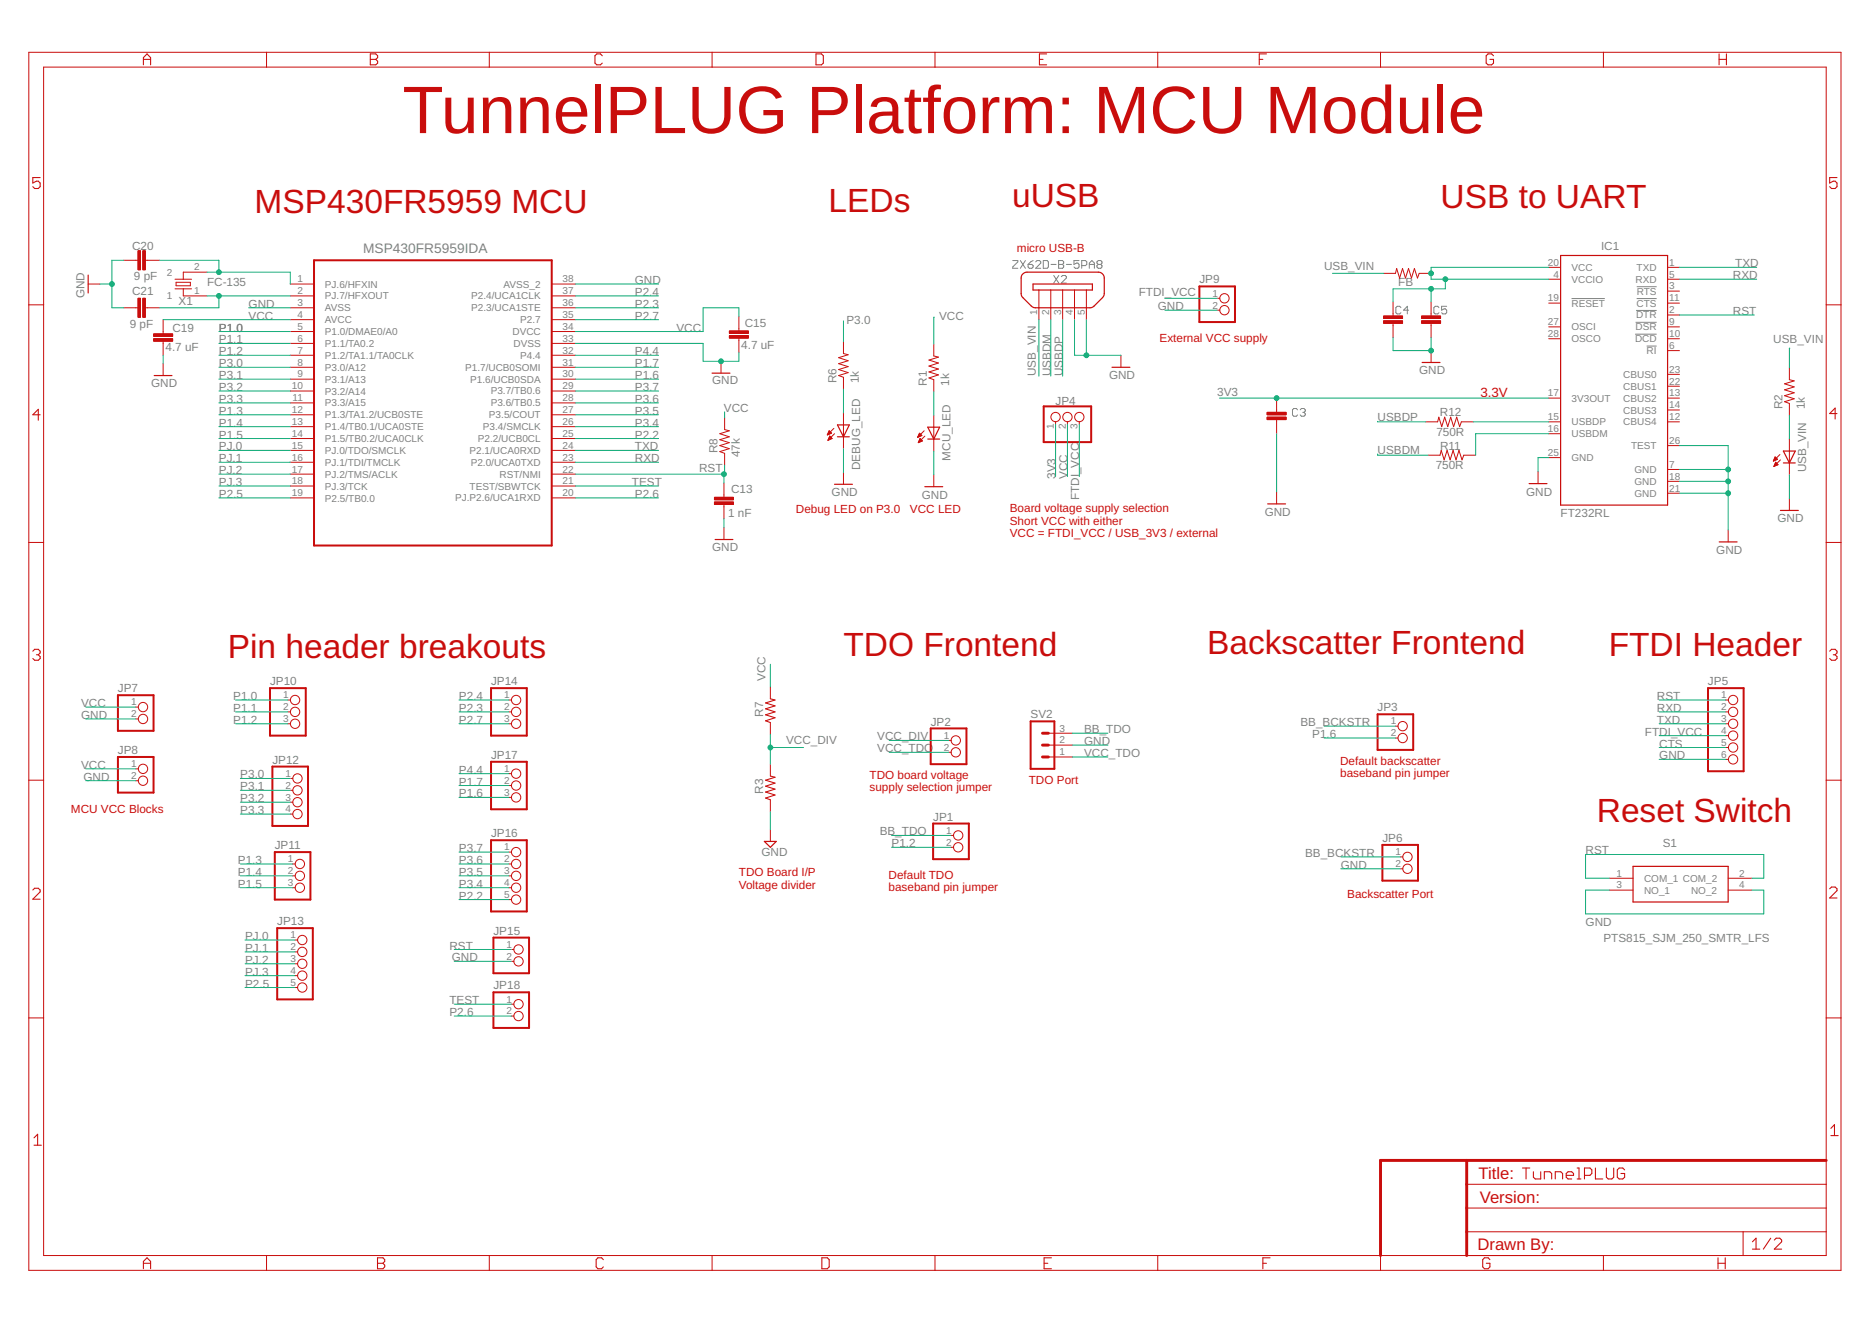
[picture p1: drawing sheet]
<svg xmlns="http://www.w3.org/2000/svg" width="297mm" height="210mm" viewBox="0 0 297 210" stroke-linecap="round" stroke-linejoin="round" font-family="sans-serif">
<g fill="none" stroke="#808080" stroke-width=".16">
<path d="M160.7 41.3h.8v.3l-.8 .8v.2h.8M161.9 41.3l.8 1.3M162.7 41.3l-.8 1.3M163.1 42h.6l.2 .1v.3l-.2 .2h-.4l-.2-.2zM163.9 41.3l-.8 .7M164.3 41.6l.2-.3h.5l.1 .3v.1l-.8 .9h.8M165.5 41.3h.7l.1 .3v.8l-.1 .2h-.7zM166.8 42h.8M167.2 43.7l.8 1.2M168 41.3h.6l.2 .3v.1l-.2 .3 .2 .1v.3l-.2 .2h-.6zM168 42h.6M168 43.7l-.8 1.2"/>
<path d="M168.4 43.9l.2-.2h.4l.2 .2v.2l-.8 .8h.8M169.2 42h.8M171.2 41.3h-.8v.7l.4-.3h.2l.2 .3v.4l-.2 .2h-.4l-.2-.2M171.6 42.1h.6l.2-.1v-.4l-.2-.3h-.6v1.3M172.8 42h.9M172.8 42.6v-.9l.4-.4 .5 .4v.9M174.3 42l-.2-.3v-.1l.2-.3h.4l.2 .3v.1l-.2 .3M174.3 42l-.2 .1v.3l.2 .2h.4l.2-.2v-.3l-.2-.1M174.3 42h.4M222.3 48.8l-.2-.2h-.4l-.2 .2v.8l.2 .2h.4l.2-.2M223.5 49.2h-.8l.6-.6v1.2M228.3 48.8l-.2-.2h-.4l-.2 .2v.8l.2 .2h.4l.2-.2"/>
<path d="M229.6 48.6h-.9v.6l.5-.2h.1l.3 .2v.4l-.3 .2h-.4l-.2-.2M249.4 47.4h5.3M259.4 53h3.5M259.5 51.1h3.4M259.6 49.3h3.3M259.7 47.4h3.2M259.7 45.5h3.2M261.3 54.9h1.6M205.9 65l-.2-.2h-.4l-.2 .2v.8l.2 .2h.4l.2-.2M206.3 65l.2-.2h.4l.2 .2v.2l-.2 .2M206.7 65.4h.2M206.9 65.4l.2 .2v.2l-.2 .2h-.4l-.2-.2"/>
</g>
<g fill="none" stroke="#c90d0c" stroke-width=".16">
<path d="M4.6 8.3h287.5v193.2h-287.5zM6.9 10.6h282.9v188.6h-282.9zM42.3 8.3v2.3M77.6 8.3v2.3M113 8.3v2.3M148.4 8.3v2.3M183.7 8.3v2.3M219.1 8.3v2.3M254.4 8.3v2.3M4.6 48.4h2.3M14 45.1h1.9M19.7 48.8h2.2"/>
<path d="M19.7 41.3h2.2M23.1 48.8h2.2M23.1 41.3h2.2M25.9 50.7v2.3M25.9 54.1v2.3M25.9 57.7v1.9M27.8 44.3h2.6M27.8 45.8h2.6M27.9 44.8h2.3v.5h-2.3zM29.1 45.8v1.1h3.8M32.9 43.2h-3.8v1.1M46.1 45.1h3.7"/>
<path d="M46.1 46.9h3.7M46.1 50.7h3.7M46.1 52.6h3.7M46.1 54.5h3.7M46.1 56.4h3.7M46.1 58.3h3.7M46.1 48.8h3.7M87.5 45.1h3.8M87.5 46.9h3.8M87.5 50.7h3.8M87.5 52.6h3.8M87.5 54.5h3.8"/>
<path d="M87.5 56.4h3.8M87.5 58.3h3.8M87.5 48.8h3.8M114.4 57.3v1.9M117.2 50.2v2.3M117.2 53.6v2.3M133.8 54.2v1.9l.8 .2-1.5 .4 1.5 .5-1.5 .5 1.5 .5-1.5 .4 1.5 .5-1.5 .5 .7 .3v1.8M148.2 54.6v1.9l.7 .2-1.5 .4 1.5 .5-1.5 .5 1.5 .4-1.5 .5 1.5 .5-1.5 .5 .8 .2v1.9M164.8 46v4.7M166.7 46v4.7M168.6 46v4.7M170.5 46v4.7"/>
<path d="M172.4 46v4.7M177.9 56.4v1.9M193.1 47.3h.4M193.1 49.2h.4M219.5 43.4h1.9l.2-.8 .5 1.5 .4-1.5 .5 1.5 .5-1.5 .5 1.5 .4-1.5 .5 1.5 .3-.7h1.9M221 47.9v2.2M221 51.3v2.3M227.1 47.9v2.2M227.1 51.3v2.3M227.1 55.6v1.9M245.7 44.3h1.9M245.7 42.4h1.9"/>
<path d="M245.7 53.7h1.9M245.7 51.9h1.9M245.7 48.1h1.9M264.6 44.3h1.9M264.6 42.4h1.9M264.6 53.7h1.9M264.6 51.9h1.9M264.6 46.2h1.9M264.6 48.1h1.9M264.6 50h1.9M264.6 55.6h1.9M264.6 59.4h1.9"/>
<path d="M283.9 58.4v1.8l.8 .2-1.5 .5 1.5 .5-1.5 .4 1.5 .5-1.5 .5 1.5 .5-1.5 .4 .7 .3v1.9M289.8 48.4h2.3M46.1 60.2h3.7M46.1 62h3.7M46.1 63.9h3.7M46.1 65.8h3.7M46.1 67.7h3.7M46.1 69.6h3.7M46.1 71.5h3.7M46.1 73.3h3.7M46.1 75.2h3.7M46.1 79h3.7"/>
<path d="M46.1 77.1h3.7M87.5 60.2h3.8M87.5 62h3.8M87.5 63.9h3.8M87.5 65.8h3.8M87.5 67.7h3.8M87.5 69.6h3.8M87.5 71.5h3.8M87.5 73.3h3.8M87.5 75.2h3.8M87.5 79h3.8M87.5 77.1h3.8"/>
<path d="M114.9 76.6v2.3M115 66.3v1.9l.7 .1-1.5 .5 1.5 .5-1.5 .5 1.5 .4-1.5 .5 1.5 .5-1.5 .4 .8 .3v1.9M131.3 69h.1M131.3 68.9h.3M131.4 68.8h.4M131.4 69.8h.1M131.4 68.7h.5M131.4 69.8h.2M131.4 68.6h.4M131.4 69.7h.4M131.5 69.6h.5M131.5 68.5h.3"/>
<path d="M131.5 68.5h.2M131.5 69.5h.5M131.6 68.4h.1M131.6 69.4h.3M131.6 68.3l.4 .4-.7 .3zM131.6 69.4h.2M131.6 69.3h.1M131.7 69.2l.3 .4-.6 .2zM132.3 68l-1 1M132.4 68.8l-1 1M133.8 65.5v5.7M133.8 75v1.8"/>
<path d="M145.6 69.4h.1M145.7 69.3h.2M145.7 69.2h.3M145.7 69.1h.5M145.7 70.2h.1M145.8 69h.4M145.8 70.1h.2M145.8 69h.3M145.8 70h.4M145.8 68.9h.2M145.8 69.9h.5M145.9 68.8h.1"/>
<path d="M145.9 69.8h.4M145.9 69.8h.3M145.9 68.7l.4 .4-.7 .3zM145.9 69.7h.2M146 69.6h.1M146 69.6l-.3 .6M146 69.6l.4 .4-.7 .2M146.6 68.3l-1 1.1M146.7 69.2l-1 1M148.2 65.9v5.7M148.2 75.3v1.9M167.5 66.9v.4"/>
<path d="M169.4 66.9v.4M171.3 66.9v.4M202.6 63.2v2.2M202.6 66.5v2.3M202.6 78.1v1.8M226.2 66.9h1.9l.2-.7 .5 1.5 .4-1.5 .5 1.5 .5-1.5 .5 1.5 .4-1.5 .5 1.5 .3-.8h1.9M226.6 72.2h1.9l.2-.7 .5 1.5 .4-1.5 .5 1.5 .5-1.5 .4 1.5 .5-1.5 .5 1.5 .3-.8h1.8M244.1 74.8v1.9M245.7 63.2h1.9M245.7 66.9h1.9M245.7 68.8h1.9M245.7 72.6h1.9"/>
<path d="M264.6 63.2h1.9M264.6 66.9h1.9M264.6 74.5h1.9M264.6 61.3h1.9M264.6 65h1.9M264.6 76.4h1.9M264.6 70.7h1.9M264.6 78.3h1.9M281.4 73.1h.1M281.4 73h.3M281.5 72.9h.4M281.5 74h.1"/>
<path d="M281.5 72.9h.5M281.5 73.9h.2M281.5 72.8h.4M281.6 73.8h.3M281.6 72.7h.3M281.6 73.8h.5M281.6 72.6h.2M281.6 73.7h.5M281.6 72.5h.1M281.6 73.6h.4M281.7 73.5h.2M281.7 73.4h.2"/>
<path d="M281.7 73.3h.1M281.7 73.3l-.2 .7M281.7 73.3l.4 .4-.6 .3M282 72.9l-.3-.4-.3 .7M282 72.9l-.6 .3M282.4 72.1l-1 1.1M282.5 73l-1 1M283.9 69.7v5.6M283.9 79.1v1.9M4.6 86.1h2.3M114.9 80v2.3M114.9 83.7v1.9"/>
<path d="M274.2 84.1v1.9M289.8 86.1h2.3M21.5 112.2h.4M21.5 114.1h.4M45.7 111.1h.4M45.7 112.9h.4M45.7 114.8h.4M80.8 111.1h.4M80.8 112.9h.4M80.8 114.8h.4M122.2 109v1.9M122.2 114.6v1.9"/>
<path d="M150.5 117.5h.4M150.5 119.4h.4M166.3 118.2h3.8M166.3 116.3h3.8M221.4 115.2h.4M221.4 117.1h.4M273.8 111.1h.5M273.8 112.9h.5M273.8 114.8h.5M273.8 116.7h.5M273.8 118.6h.5M4.6 123.8h2.3"/>
<path d="M21.5 122h.4M21.5 123.9h.4M46.1 123.5h.4M46.1 125.4h.4M46.1 127.3h.4M46.1 129.2h.4M46.4 137.1h.4M46.4 139h.4M80.8 137.1h.4M80.8 139h.4M80.8 122.7h.4M80.8 124.6h.4"/>
<path d="M80.8 126.5h.4M80.8 135.2h.4M122.2 121.2v1.9M122.2 126.9v1.9M122.2 131.6v1.9M150.9 132.5h.4M150.9 134.4h.4M166.3 120.1h3.8M222.2 136h.4M222.2 137.8h.4M255.4 139.3h3.7M273.8 120.5h.5"/>
<path d="M274.2 139.3h3.8M289.8 123.8h2.3M46.4 140.8h.4M46.8 149.1h.4M46.8 151h.4M46.8 152.9h.4M46.8 154.8h.4M46.8 156.7h.4M80.8 140.8h.4M80.8 142.7h.4M81.1 150.6h.4M81.1 152.5h.4"/>
<path d="M81.1 159.3h.4M255.4 141.2h3.7M274.2 141.2h3.8M4.6 161.5h2.3M81.1 161.2h.4M289.8 161.5h2.3M42.3 199.2v2.3M77.6 199.2v2.3M113 199.2v2.3M148.4 199.2v2.3M183.7 199.2v2.3M219.1 199.2v2.3"/>
<path d="M232.7 195.4h57.1M232.7 191.7h57.1M232.7 187.9h57.1M254.4 199.2v2.3M276.6 195.4v3.8"/>
<circle cx="194.3" cy="49.2" r=".74"/>
<circle cx="194.3" cy="47.3" r=".74"/>
<circle cx="167.5" cy="66.2" r=".74"/>
<circle cx="169.4" cy="66.2" r=".74"/>
<circle cx="171.3" cy="66.2" r=".74"/>
<circle cx="22.7" cy="112.2" r=".74"/>
<circle cx="22.7" cy="114.1" r=".74"/>
<circle cx="46.8" cy="112.9" r=".74"/>
<circle cx="46.8" cy="114.8" r=".74"/>
<circle cx="46.8" cy="111.1" r=".74"/>
<circle cx="81.9" cy="112.9" r=".74"/>
<circle cx="81.9" cy="114.8" r=".74"/>
<circle cx="81.9" cy="111.1" r=".74"/>
<circle cx="151.7" cy="117.5" r=".74"/>
<circle cx="151.7" cy="119.4" r=".74"/>
<circle cx="222.6" cy="115.2" r=".74"/>
<circle cx="222.6" cy="117.1" r=".74"/>
<circle cx="275" cy="111.1" r=".74"/>
<circle cx="275" cy="114.8" r=".74"/>
<circle cx="275" cy="118.6" r=".74"/>
<circle cx="275" cy="112.9" r=".74"/>
<circle cx="275" cy="116.7" r=".74"/>
<circle cx="22.7" cy="123.9" r=".74"/>
<circle cx="22.7" cy="122" r=".74"/>
<circle cx="47.2" cy="125.4" r=".74"/>
<circle cx="47.2" cy="127.3" r=".74"/>
<circle cx="47.2" cy="129.2" r=".74"/>
<circle cx="47.2" cy="123.5" r=".74"/>
<circle cx="47.6" cy="139" r=".74"/>
<circle cx="47.6" cy="137.1" r=".74"/>
<circle cx="81.9" cy="124.6" r=".74"/>
<circle cx="81.9" cy="126.5" r=".74"/>
<circle cx="81.9" cy="137.1" r=".74"/>
<circle cx="81.9" cy="122.7" r=".74"/>
<circle cx="81.9" cy="135.2" r=".74"/>
<circle cx="81.9" cy="139" r=".74"/>
<circle cx="152" cy="132.5" r=".74"/>
<circle cx="152" cy="134.4" r=".74"/>
<circle cx="223.3" cy="136" r=".74"/>
<circle cx="223.3" cy="137.8" r=".74"/>
<circle cx="275" cy="120.5" r=".74"/>
<circle cx="47.6" cy="140.8" r=".74"/>
<circle cx="48" cy="156.7" r=".74"/>
<circle cx="48" cy="152.9" r=".74"/>
<circle cx="48" cy="151" r=".74"/>
<circle cx="48" cy="154.8" r=".74"/>
<circle cx="48" cy="149.1" r=".74"/>
<circle cx="81.9" cy="140.8" r=".74"/>
<circle cx="81.9" cy="142.7" r=".74"/>
<circle cx="82.3" cy="159.3" r=".74"/>
<circle cx="82.3" cy="152.5" r=".74"/>
<circle cx="82.3" cy="150.6" r=".74"/>
<circle cx="82.3" cy="161.2" r=".74"/>
</g>
<g fill="none" stroke="#c90d0c" stroke-width=".32">
<path d="M49.8 41.3h37.7v45.3h-37.7zM190.3 45.4h5.7v5.7h-5.7zM165.6 64.5h7.5v5.6h-7.5zM18.7 110.3h5.7v5.7h-5.7zM42.8 109.2h5.7v7.5h-5.7zM77.9 109.2h5.7v7.5h-5.7zM147.7 115.6h5.7v5.6h-5.7zM163.5 114.4h3.8v7.6h-3.8zM218.6 113.3h5.6v5.7h-5.6zM271 109.2h5.7v13.2h-5.7zM18.7 120.1h5.7v5.7h-5.7zM43.2 121.6h5.7v9.4h-5.7z"/>
<path d="M43.6 135.2h5.7v7.5h-5.7zM77.9 120.9h5.7v7.5h-5.7zM77.9 133.3h5.7v11.3h-5.7zM148.1 130.7h5.6v5.6h-5.6zM219.4 134h5.6v5.7h-5.6zM44 147.3h5.6v11.3h-5.6zM78.3 148.8h5.6v5.6h-5.6zM78.3 157.4h5.6v5.7h-5.6z"/>
</g>
<g fill="none" stroke="#c90d0c" stroke-width=".19">
<path d="M14 43.6v2.9M24.5 59.6h2.8M113 59.2h2.8M162.3 43.5l.7-.3h11.3a.94 .94 0 0 1 .9 .9v2.7l-.3 .4-1.3 1.4-.4 .2h-8.9l-.7-.2-1.5-1.6-.1-.4v-2.5l.1-.5zM163.9 45.1h9.4v.9h-9.4zM176.4 58.3h2.9M225.7 57.5h2.8M247.6 40.5h17v39.6h-17zM132.4 76.8h2.9M132.9 67.4h1.9l-1 1.9zM132.9 69.3h1.9M146.7 77.2h2.9"/>
<path d="M147.2 67.8h1.9l-.9 1.9zM147.2 69.7h1.9M201.1 79.9h2.9M242.6 76.7h2.9M283 71.6h1.9l-1 1.8zM283 73.4h1.9M113.5 85.6h2.8M272.8 86h2.8M282.5 81h2.8M121.3 133.5h1.9l-1 .9zM259.1 137.5h15.1v5.6h-15.1z"/>
</g>
<g fill="#c90d0c" stroke="#c90d0c" stroke-width=".16">
<path d="M115.7 52.5h3v.4h-3z"/>
<path d="M115.7 53.3h3v.3h-3z"/>
<path d="M24.4 53.7h3v.4h-3z"/>
<path d="M24.4 53h3v.4h-3z"/>
<path d="M21.9 39.8h.4v3h-.4z"/>
<path d="M22.7 39.8h.4v3h-.4z"/>
<path d="M21.9 47.3h.4v3h-.4z"/>
<path d="M22.7 47.3h.4v3h-.4z"/>
<path d="M113.4 79.7h3v.3h-3z"/>
<path d="M113.4 78.9h3v.4h-3z"/>
<path d="M201.1 66.2h3v.4h-3z"/>
<path d="M201.1 65.4h3v.4h-3z"/>
<path d="M219.5 50.9h3v.4h-3z"/>
<path d="M219.5 50.1h3v.4h-3z"/>
<path d="M225.6 50.9h3v.4h-3z"/>
<path d="M225.6 50.1h3v.4h-3z"/>
</g>
<path d="M165.4 116.3h.9M165.4 118.2h.9M165.4 120.1h.9M232.7 184.1v15.1M289.8 184.1h-70.7v15.1" fill="none" stroke="#c90d0c" stroke-width=".47"/>
<g fill="none" stroke="#c90d0c" stroke-width=".17">
<path d="M22.8 10.3v-1.2l.5-.5 .6 .5v1.2M22.8 9.4h1.1M58.8 9.4h.8M58.8 8.6h.8l.3 .2v.3l-.3 .3 .3 .3v.3l-.3 .3h-.8zM95.6 8.8l-.3-.2h-.6l-.3 .2v1.2l.3 .3h.6l.3-.3M129.5 8.6h.8l.3 .2v1.2l-.3 .3h-.8zM164.9 9.4h.6M166.1 8.6h-1.2v1.7h1.2M199.8 9.4h.6M201 8.6h-1.2v1.7M237 8.8l-.3-.2h-.6l-.3 .2v1.2l.3 .3h.6l.3-.3v-.6h-.6M272.8 8.6v1.7"/>
<path d="M272.8 9.4h1.1M273.9 8.6v1.7M6.4 28.2h-1.2v.8l.6-.3h.3l.3 .3v.6l-.3 .3h-.6l-.3-.3M291.5 28.2h-1.2v.8l.6-.3h.3l.3 .3v.6l-.3 .3h-.6l-.3-.3M6.4 65.8h-1.2l.9-.9v1.8M291.5 65.6h-1.2l.9-.9v1.8M5.2 103.3l.3-.3h.6l.3 .3v.3l-.3 .3M5.8 103.9h.3M6.1 103.9l.3 .3v.3l-.3 .3h-.6l-.3-.3M122.2 110.9l.8 .2-1.5 .4 1.5 .5-1.5 .5 1.5 .4-1.5 .5 1.5 .5-1.5 .5 .7 .2M290.3 103.3l.3-.3h.6l.3 .3v.3l-.3 .3M290.9 103.9h.3"/>
<path d="M291.2 103.9l.3 .3v.3l-.3 .3h-.6l-.3-.3M122.2 123.1l.8 .2-1.5 .5 1.5 .4-1.5 .5 1.5 .5-1.5 .5 1.5 .4-1.5 .5 .7 .3M5.2 141.2l.3-.3h.6l.3 .3v.3l-1.2 1.2h1.2M290.3 141l.3-.3h.6l.3 .3v.3l-1.2 1.2h1.2M290.5 179l.6-.6v1.8M5.4 180.5l.6-.5v1.7M5.4 181.7h1.2M59.9 199.6h.9l.2 .3v.2l-.2 .3 .2 .3v.3l-.2 .3h-.9zM95.7 199.9l-.2-.3h-.6l-.3 .3v1.1l.3 .3h.6l.2-.3M130.4 199.6h.9l.3 .3v1.1l-.3 .3h-.9zM166.8 199.6h-1.1v1.7h1.1M201.5 199.6h-1.1v1.7"/>
<path d="M236.4 199.9l-.3-.3h-.6l-.2 .3v1.1l.2 .3h.6l.3-.3v-.6h-.6M241.6 185.3h1.1M242.1 185.3v1.7M243.3 185.9v.9l.3 .2h.9v-1.1M245 187v-1.1h.9l.3 .3v.8M246.8 187v-1.1h.8l.3 .3v.8M248.5 186.5h1.2v-.3l-.3-.3h-.6l-.3 .3v.6l.3 .2h.6M250.3 185.3h.2v1.7M250.3 187h.5M251.4 186.5h.9l.3-.3v-.6l-.3-.3h-.9v1.7M253.2 185.3v1.7h1.1M254.9 185.3v1.5l.3 .2h.6l.3-.2v-1.5"/>
<path d="M257.8 185.6l-.3-.3h-.6l-.3 .3v1.2l.3 .2h.6l.3-.2v-.6h-.6M272.6 199.6v1.7M273.7 199.6v1.7M278.1 197l.5-.6v1.8M278.1 198.2h1.1M281 196.4l-1.2 1.8M281.5 196.7l.3-.3h.6l.3 .3v.3l-1.2 1.2h1.2M290.5 180.2h1.2M22.8 201.3v-1.2l.5-.5 .6 .5v1.2M22.8 200.4h1.1M59.9 200.4h.9M165.7 200.4h.6"/>
<path d="M200.4 200.4h.6M272.6 200.4h1.1"/>
</g>
<g fill="none" stroke="#0dab76" stroke-width=".16">
<path d="M15.9 45.1h1.9M19.7 41.3h-1.9v7.5h1.9M25.3 41.3h9.4v1.9M25.9 56.4v1.3M25.9 50.7h20.2M32.9 46.9h13.2M32.9 43.2h13.2v1.9M34.7 56.4h11.4M34.7 46.9v1.9h-9.4M34.7 54.5h11.4M34.7 52.6h11.4M34.7 58.3h11.4"/>
<path d="M39.5 48.8h6.6M91.3 56.4h13.2M91.3 45.1h13.2M91.3 48.8h13.2M91.3 54.5h20.3v2.8h5.6v-1.4M91.3 50.7h13.2M91.3 58.3h13.2M91.3 46.9h13.2M117.2 50.2v-1.4h-5.6v3.8h-20.3M133.8 50.9v3.3M148.3 50.3h-.1v4.3M164.8 50.7v9"/>
<path d="M166.7 50.7v9M168.6 50.7v9M170.5 50.7v5.7h7.4M172.4 50.7v5.7M184.8 49.2h8.3M184.8 47.3h8.3M211.4 43.4h8.1M221 53.6v2h6.1v-2M227.1 45.8v2.1M229.3 44.3v1.5h-8.3v2.1M245.7 42.4h-18.6v1.9h18.6M266.5 50h11.9"/>
<path d="M266.5 42.4h12.2M266.5 44.3h12.2M284 55.2h-.1v3.2M34.7 77.1h11.4M34.7 75.2h11.4M34.7 71.5h11.4M34.7 60.2h11.4M34.7 73.3h11.4M34.7 62h11.4M34.7 63.9h11.4M34.7 65.8h11.4M34.7 67.7h11.4"/>
<path d="M34.7 69.6h11.4M34.7 79h11.4M91.3 77.1h13.2M91.3 71.5h13.2M91.3 60.2h13.2M91.3 73.3h13.2M91.3 62h13.2M91.3 63.9h13.2M91.3 65.8h13.2M91.3 67.7h13.2M91.3 69.6h13.2M91.3 79h13.2"/>
<path d="M114.9 75.2v1.4M115 73.8v1.4h-23.7M115 65.3v1M133.8 61.7v3.8M133.8 71.2v3.8M148.2 62.1v3.8M148.2 71.6v3.7M167.5 67.3v8.3M169.4 67.3v8.3M171.3 67.3v8.3M193.5 63.2h52.2M202.6 68.8v9.3"/>
<path d="M218.6 72v.2h8M218.6 66.8v.1h7.6M233.8 66.9h11.9M245.7 72.6h-1.6v2.2M245.7 68.8h-11.6v3.4M266.5 70.7h7.7v13.4M266.5 78.3h7.7M266.5 76.4h7.7M266.5 74.5h7.7M283.9 65.9v3.8M283.9 75.3v3.8M114.9 82.3v1.4"/>
<path d="M13.6 114.1h7.9M13.6 112.2h7.9M37.4 111.1h8.3M37.4 114.8h8.3M37.4 112.9h8.3M72.8 111.1h8M72.8 114.8h8M72.8 112.9h8M122.2 105.4v3.6M122.2 116.5v4.7M122.2 118.6h5.3M141.1 117.5h9.4"/>
<path d="M141.1 119.4h9.4M170.1 118.2h5.7M170.1 116.3h5.7M210.1 117.1h11.3M210.1 115.2h11.3M263.3 111.1h10.5M263.3 114.8h10.5M263.3 112.9h10.5M263.3 116.7h10.5M263.3 118.6h10.5M13.6 123.9h7.9M13.6 122h7.9"/>
<path d="M38.1 125.4h8M38.1 127.3h8M38.1 129.2h8M38.1 137.1h8.3M38.1 139h8.3M38.1 123.5h8M72.8 126.5h8M72.8 124.6h8M72.8 137.1h8M72.8 139h8M72.8 135.2h8M72.8 122.7h8"/>
<path d="M122.2 128.8v2.8M141.5 134.4h9.4M141.5 132.5h9.4M170.1 120.1h5.7M212.7 137.8h9.5M212.7 136h9.5M255.4 139.3h-3.8v-3.7h28.3v3.7h-1.9M263.3 120.5h10.5M38.1 140.8h8.3M38.9 151h7.9M38.9 152.9h7.9M38.9 149.1h7.9"/>
<path d="M38.9 154.8h7.9M38.9 156.7h7.9M72.1 152.5h9M72.1 159.3h9M72.1 150.6h9M72.8 140.8h8M72.8 142.7h8M255.4 141.2h-3.8v3.8h28.3v-3.8h-1.9M72.1 161.2h9"/>
</g>
<g fill="#0dab76" stroke="#0dab76" stroke-width=".16">
<circle cx="172.4" cy="56.4" r=".38"/>
<circle cx="17.8" cy="45.1" r=".38"/>
<circle cx="114.4" cy="57.3" r=".38"/>
<circle cx="227.1" cy="55.6" r=".38"/>
<circle cx="274.2" cy="76.4" r=".38"/>
<circle cx="274.2" cy="74.5" r=".38"/>
<circle cx="274.2" cy="78.3" r=".38"/>
<circle cx="114.9" cy="75.2" r=".38"/>
<circle cx="227.1" cy="43.4" r=".38"/>
<circle cx="227.1" cy="45.8" r=".38"/>
<circle cx="229.3" cy="44.3" r=".38"/>
<circle cx="34.7" cy="46.9" r=".38"/>
<circle cx="34.7" cy="43.2" r=".38"/>
<circle cx="202.6" cy="63.2" r=".38"/>
<circle cx="122.2" cy="118.6" r=".38"/>
</g>
<text font-size="10.6" fill="#c90d0c" x="63.9" y="21.1">TunnelPLUG Platform: MCU Module</text>
<g font-size="5.3" fill="#c90d0c">
<text x="40.4" y="33.8">MSP430FR5959 MCU</text>
<text x="131.5" y="33.6">LEDs</text>
<text x="160.6" y="32.8">uUSB</text>
<text x="228.6" y="33">USB to UART</text>
<text x="36.2" y="104.5">Pin header breakouts</text>
<text x="133.8" y="104.1">TDO Frontend</text>
<text x="191.5" y="103.7">Backscatter Frontend</text>
<text x="255.3" y="104.1">FTDI Header</text>
<text x="253.4" y="130.5">Reset Switch</text>
</g>
<g font-size="2.6" fill="#c90d0c">
<text x="234.6" y="187">Title:</text>
<text x="234.8" y="190.8">Version:</text>
<text x="234.4" y="198.4">Drawn By:</text>
</g>
<text font-size="2.2" fill="#808080" x="57.6" y="40.2">MSP430FR5959IDA</text>
<text font-size="2.1" fill="#c90d0c" x="234.9" y="63">3.3V</text>
<g font-size="1.9" fill="#808080">
<text x="21" y="39.6">C20</text>
<text x="254" y="39.6">IC1</text>
<text x="13.4" y="47.3" transform="rotate(-90 13.4 47.3)">GND</text>
<text x="21" y="46.9">C21</text>
<text x="21.3" y="44.4">9 pF</text>
<text x="32.9" y="45.4">FC-135</text>
<text x="100.7" y="45.1">GND</text>
<text x="100.7" y="46.9">P2.4</text>
<text x="180.7" y="46.9">FTDI_VCC</text>
<text x="190.3" y="45">JP9</text>
<text x="210.1" y="42.8">USB_VIN</text>
<text x="221.9" y="45.4">FB</text>
<text x="275" y="44.3">RXD</text>
<text x="275.3" y="42.4">TXD</text>
<text x="20.6" y="52">9 pF</text>
<text x="27.4" y="52.7">C19</text>
<text x="28.3" y="48.5">X1</text>
<text x="34.7" y="52.6">P1.0</text>
<text x="39.5" y="48.8">GND</text>
<text x="39.5" y="50.7">VCC</text>
<text x="100.7" y="50.7">P2.7</text>
<text x="100.7" y="48.8">P2.3</text>
<text x="107.3" y="52.6">VCC</text>
<text x="118.2" y="51.9">C15</text>
<text x="134.3" y="51.4">P3.0</text>
<text x="149" y="50.7">VCC</text>
<text x="183.7" y="49.2">GND</text>
<text x="275" y="50">RST</text>
<text x="26.3" y="55.7">4.7 uF</text>
<text x="34.7" y="58.3">P3.0</text>
<text x="34.7" y="56.4">P1.2</text>
<text x="34.7" y="54.5">P1.1</text>
<text x="100.7" y="58.3">P1.7</text>
<text x="100.7" y="56.4">P4.4</text>
<text x="117.6" y="55.4">4.7 uF</text>
<text x="164.4" y="59.7" transform="rotate(-90 164.4 59.7)">USB_VIN</text>
<text x="166.7" y="59.7" transform="rotate(-90 166.7 59.7)">USBDM</text>
<text x="168.6" y="59.7" transform="rotate(-90 168.6 59.7)">USBDP</text>
<text x="225.2" y="59.4">GND</text>
<text x="281.4" y="54.5">USB_VIN</text>
<text x="24" y="61.5">GND</text>
<text x="34.7" y="60.1">P3.1</text>
<text x="34.7" y="62">P3.2</text>
<text x="34.7" y="63.9">P3.3</text>
<text x="34.7" y="65.8">P1.3</text>
<text x="100.7" y="60.1">P1.6</text>
<text x="100.7" y="62">P3.7</text>
<text x="100.7" y="63.9">P3.6</text>
<text x="100.7" y="65.8">P3.5</text>
<text x="113" y="61">GND</text>
<text x="114.9" y="65.3">VCC</text>
<text x="132.7" y="60.8" transform="rotate(-90 132.7 60.8)">R6</text>
<text x="136.3" y="60.8" transform="rotate(-90 136.3 60.8)">1k</text>
<text x="147" y="61.2" transform="rotate(-90 147 61.2)">R1</text>
<text x="150.6" y="61.2" transform="rotate(-90 150.6 61.2)">1k</text>
<text x="167.5" y="64.2">JP4</text>
<text x="176" y="60.1">GND</text>
<text x="193.1" y="62.8">3V3</text>
<text x="282.8" y="65" transform="rotate(-90 282.8 65)">R2</text>
<text x="286.4" y="65" transform="rotate(-90 286.4 65)">1k</text>
<text x="34.7" y="67.7">P1.4</text>
<text x="34.7" y="69.6">P1.5</text>
<text x="34.7" y="71.5">PJ.0</text>
<text x="100.7" y="71.5">TXD</text>
<text x="100.7" y="67.7">P3.4</text>
<text x="100.7" y="69.6">P2.2</text>
<text x="113.9" y="71.9" transform="rotate(-90 113.9 71.9)">R8</text>
<text x="218.6" y="66.8">USBDP</text>
<text x="227.9" y="69.1">750R</text>
<text x="228.5" y="66.1">R12</text>
<text x="228.5" y="71.3">R11</text>
<text x="34.7" y="73.3">PJ.1</text>
<text x="34.7" y="75.2">PJ.2</text>
<text x="34.7" y="77.1">PJ.3</text>
<text x="100.3" y="77.1">TEST</text>
<text x="100.7" y="73.3">RXD</text>
<text x="110.9" y="74.9">RST</text>
<text x="117.4" y="72.6" transform="rotate(-90 117.4 72.6)">47k</text>
<text x="136.5" y="74.6" transform="rotate(-90 136.5 74.6)">DEBUG_LED</text>
<text x="150.8" y="73.1" transform="rotate(-90 150.8 73.1)">MCU_LED</text>
<text x="167.5" y="76" transform="rotate(-90 167.5 76)">3V3</text>
<text x="169.4" y="76" transform="rotate(-90 169.4 76)">VCC</text>
<text x="218.6" y="72">USBDM</text>
<text x="227.8" y="74.4">750R</text>
<text x="286.6" y="74.9" transform="rotate(-90 286.6 74.9)">USB_VIN</text>
<text x="34.7" y="79">P2.5</text>
<text x="100.7" y="79">P2.6</text>
<text x="115.5" y="82">1 nF</text>
<text x="116" y="78.2">C13</text>
<text x="131.9" y="78.7">GND</text>
<text x="146.3" y="79.1">GND</text>
<text x="171.3" y="79.4" transform="rotate(-90 171.3 79.4)">FTDI_VCC</text>
<text x="200.7" y="81.8">GND</text>
<text x="242.2" y="78.6">GND</text>
<text x="247.6" y="82">FT232RL</text>
<text x="282" y="82.9">GND</text>
<text x="113" y="87.5">GND</text>
<text x="272.3" y="87.9">GND</text>
<text x="12.9" y="112.2">VCC</text>
<text x="18.7" y="109.8">JP7</text>
<text x="37" y="112.9">P1.1</text>
<text x="37" y="111.1">P1.0</text>
<text x="42.8" y="108.7">JP10</text>
<text x="72.8" y="111.1">P2.4</text>
<text x="72.8" y="112.9">P2.3</text>
<text x="77.9" y="108.7">JP14</text>
<text x="121.1" y="113.7" transform="rotate(-90 121.1 113.7)">R7</text>
<text x="121.5" y="108" transform="rotate(-90 121.5 108)">VCC</text>
<text x="163.5" y="113.9">SV2</text>
<text x="218.6" y="112.8">JP3</text>
<text x="262.9" y="111.1">RST</text>
<text x="262.9" y="112.9">RXD</text>
<text x="271" y="108.7">JP5</text>
<text x="12.9" y="114.1">GND</text>
<text x="18.7" y="119.6">JP8</text>
<text x="37" y="114.8">P1.2</text>
<text x="72.8" y="114.8">P2.7</text>
<text x="124.7" y="118">VCC_DIV</text>
<text x="139.2" y="117.5">VCC_DIV</text>
<text x="139.2" y="119.4">VCC_TDO</text>
<text x="147.7" y="115.1">JP2</text>
<text x="172" y="118.2">GND</text>
<text x="172" y="116.3">BB_TDO</text>
<text x="206.3" y="115.2">BB_BCKSTR</text>
<text x="208.2" y="117.1">P1.6</text>
<text x="261" y="116.7">FTDI_VCC</text>
<text x="262.9" y="114.8">TXD</text>
<text x="263.3" y="118.6">CTS</text>
<text x="12.9" y="122">VCC</text>
<text x="13.2" y="123.9">GND</text>
<text x="38.1" y="125.4">P3.1</text>
<text x="38.1" y="123.5">P3.0</text>
<text x="43.2" y="121.1">JP12</text>
<text x="72.8" y="124.6">P1.7</text>
<text x="72.8" y="122.7">P4.4</text>
<text x="77.9" y="120.4">JP17</text>
<text x="121.1" y="126" transform="rotate(-90 121.1 126)">R3</text>
<text x="172" y="120.1">VCC_TDO</text>
<text x="263.3" y="120.5">GND</text>
<text x="38.1" y="127.3">P3.2</text>
<text x="38.1" y="129.2">P3.3</text>
<text x="72.8" y="126.5">P1.6</text>
<text x="148.1" y="130.2">JP1</text>
<text x="37.8" y="137.1">P1.3</text>
<text x="43.6" y="134.7">JP11</text>
<text x="72.8" y="135.2">P3.7</text>
<text x="72.8" y="137.1">P3.6</text>
<text x="77.9" y="132.8">JP16</text>
<text x="120.8" y="135.8">GND</text>
<text x="139.6" y="132.5">BB_TDO</text>
<text x="141.5" y="134.4">P1.2</text>
<text x="207.1" y="135.9">BB_BCKSTR</text>
<text x="212.7" y="137.8">GND</text>
<text x="219.3" y="133.6">JP6</text>
<text x="251.6" y="135.6">RST</text>
<text x="263.8" y="134.3">S1</text>
<text x="37.8" y="139">P1.4</text>
<text x="37.8" y="140.8">P1.5</text>
<text x="72.8" y="139">P3.5</text>
<text x="72.8" y="140.8">P3.4</text>
<text x="72.8" y="142.7">P2.2</text>
<text x="38.9" y="149.1">PJ.0</text>
<text x="44" y="146.8">JP13</text>
<text x="78.3" y="148.3">JP15</text>
<text x="251.6" y="146.9">GND</text>
<text x="254.4" y="149.4">PTS815_SJM_250_SMTR_LFS</text>
<text x="38.9" y="151">PJ.1</text>
<text x="38.9" y="152.9">PJ.2</text>
<text x="38.9" y="154.8">PJ.3</text>
<text x="71.3" y="150.6">RST</text>
<text x="71.7" y="152.5">GND</text>
<text x="38.9" y="156.7">P2.5</text>
<text x="71.3" y="159.3">TEST</text>
<text x="71.3" y="161.2">P2.6</text>
<text x="78.3" y="157">JP18</text>
</g>
<g font-size="1.9" fill="#c90d0c">
<text x="161.4" y="40">micro USB-B</text>
<text x="184" y="54.3">External VCC supply</text>
<text x="126.3" y="81.5">Debug LED on P3.0</text>
<text x="144.4" y="81.5">VCC LED</text>
<text x="160.2" y="81.2">Board voltage supply selection</text>
<text x="160.2" y="83.2">Short VCC with either</text>
<text x="160.2" y="85.2">VCC = FTDI_VCC / USB_3V3 / external</text>
<text x="138" y="123.6">TDO board voltage</text>
<text x="138" y="125.6">supply selection jumper</text>
<text x="163.2" y="124.4">TDO Port</text>
<text x="212.7" y="121.3">Default backscatter</text>
<text x="212.7" y="123.3">baseband pin jumper</text>
<text x="11.3" y="129">MCU VCC Blocks</text>
<text x="117.2" y="139">TDO Board I/P</text>
<text x="117.2" y="141">Voltage divider</text>
<text x="141" y="139.4">Default TDO</text>
<text x="141" y="141.4">baseband pin jumper</text>
<text x="213.8" y="142.5">Backscatter Port</text>
</g>
<g font-size="1.6" fill="#808080">
<text x="26.5" y="47.5">1</text>
<text x="26.5" y="43.7">2</text>
<text x="30.8" y="46.7">1</text>
<text x="30.8" y="42.9">2</text>
<text x="47.2" y="44.8">1</text>
<text x="47.2" y="46.7">2</text>
<text x="51.6" y="45.6">PJ.6/HFXIN</text>
<text x="51.6" y="47.5">PJ.7/HFXOUT</text>
<text x="74.8" y="47.5">P2.4/UCA1CLK</text>
<text x="79.9" y="45.6">AVSS_2</text>
<text x="89.3" y="44.8">38</text>
<text x="89.3" y="46.7">37</text>
<text x="192.4" y="47.1">1</text>
<text x="245.6" y="42.2">20</text>
<text x="245.6" y="47.8">19</text>
<text x="246.5" y="44">4</text>
<text x="249.4" y="43">VCC</text>
<text x="249.4" y="44.9">VCCIO</text>
<text x="259.5" y="44.9">RXD</text>
<text x="259.7" y="43">TXD</text>
<text x="259.7" y="46.8">RTS</text>
<text x="264.9" y="42.2">1</text>
<text x="264.9" y="44">5</text>
<text x="264.9" y="45.9">3</text>
<text x="264.9" y="47.8">11</text>
<text x="47.2" y="50.5">4</text>
<text x="47.2" y="52.3">5</text>
<text x="47.2" y="48.6">3</text>
<text x="51.6" y="51.3">AVCC</text>
<text x="51.6" y="53.2">P1.0/DMAE0/A0</text>
<text x="51.6" y="49.4">AVSS</text>
<text x="74.8" y="49.4">P2.3/UCA1STE</text>
<text x="81.3" y="53.2">DVCC</text>
<text x="82.5" y="51.3">P2.7</text>
<text x="89.3" y="48.6">36</text>
<text x="89.3" y="52.3">34</text>
<text x="89.3" y="50.5">35</text>
<text x="164.6" y="50" transform="rotate(-90 164.6 50)">1</text>
<text x="166.5" y="50" transform="rotate(-90 166.5 50)">2</text>
<text x="168.4" y="50" transform="rotate(-90 168.4 50)">3</text>
<text x="170.2" y="50" transform="rotate(-90 170.2 50)">4</text>
<text x="172.1" y="50" transform="rotate(-90 172.1 50)">5</text>
<text x="192.4" y="48.9">2</text>
<text x="245.6" y="53.5">28</text>
<text x="245.6" y="51.6">27</text>
<text x="249.4" y="52.4">OSCI</text>
<text x="249.4" y="48.6">RESET</text>
<text x="259.5" y="52.4">DSR</text>
<text x="259.6" y="50.5">DTR</text>
<text x="259.7" y="48.6">CTS</text>
<text x="264.9" y="49.7">2</text>
<text x="264.9" y="51.6">9</text>
<text x="264.9" y="53.5">10</text>
<text x="47.2" y="54.2">6</text>
<text x="47.2" y="56.1">7</text>
<text x="47.2" y="58">8</text>
<text x="47.2" y="59.9">9</text>
<text x="51.6" y="55.1">P1.1/TA0.2</text>
<text x="51.6" y="56.9">P1.2/TA1.1/TA0CLK</text>
<text x="51.6" y="58.8">P3.0/A12</text>
<text x="73.8" y="58.8">P1.7/UCB0SOMI</text>
<text x="81.5" y="55">DVSS</text>
<text x="82.5" y="56.9">P4.4</text>
<text x="89.3" y="54.2">33</text>
<text x="89.3" y="56.1">32</text>
<text x="89.3" y="58">31</text>
<text x="89.3" y="59.9">30</text>
<text x="249.4" y="54.3">OSCO</text>
<text x="257.6" y="59.9">CBUS0</text>
<text x="259.4" y="54.3">DCD</text>
<text x="261.3" y="56.2">RI</text>
<text x="264.9" y="55.4">6</text>
<text x="264.9" y="59.1">23</text>
<text x="46.3" y="61.8">10</text>
<text x="46.3" y="65.5">12</text>
<text x="46.4" y="63.7">11</text>
<text x="51.6" y="60.7">P3.1/A13</text>
<text x="51.6" y="62.6">P3.2/A14</text>
<text x="51.6" y="64.5">P3.3/A15</text>
<text x="74.6" y="60.7">P1.6/UCB0SDA</text>
<text x="77.9" y="62.6">P3.7/TB0.6</text>
<text x="77.9" y="64.5">P3.6/TB0.5</text>
<text x="89.3" y="61.8">29</text>
<text x="89.3" y="63.7">28</text>
<text x="89.3" y="65.5">27</text>
<text x="245.6" y="62.9">17</text>
<text x="249.4" y="63.7">3V3OUT</text>
<text x="257.6" y="61.8">CBUS1</text>
<text x="257.6" y="63.7">CBUS2</text>
<text x="257.6" y="65.6">CBUS3</text>
<text x="264.9" y="61">22</text>
<text x="264.9" y="62.9">13</text>
<text x="264.9" y="64.8">14</text>
<text x="46.3" y="67.4">13</text>
<text x="46.3" y="69.3">14</text>
<text x="46.3" y="71.2">15</text>
<text x="51.6" y="66.4">P1.3/TA1.2/UCB0STE</text>
<text x="51.6" y="68.3">P1.4/TB0.1/UCA0STE</text>
<text x="51.6" y="70.1">P1.5/TB0.2/UCA0CLK</text>
<text x="75.8" y="70.1">P2.2/UCB0CL</text>
<text x="76.6" y="68.2">P3.4/SMCLK</text>
<text x="77.6" y="66.4">P3.5/COUT</text>
<text x="89.3" y="67.4">26</text>
<text x="89.3" y="69.3">25</text>
<text x="89.3" y="71.2">24</text>
<text x="167.2" y="68.1" transform="rotate(-90 167.2 68.1)">1</text>
<text x="169.1" y="68.1" transform="rotate(-90 169.1 68.1)">2</text>
<text x="171" y="68.1" transform="rotate(-90 171 68.1)">3</text>
<text x="245.6" y="66.7">15</text>
<text x="245.6" y="68.6">16</text>
<text x="249.4" y="67.5">USBDP</text>
<text x="249.4" y="69.4">USBDM</text>
<text x="257.6" y="67.5">CBUS4</text>
<text x="258.8" y="71.3">TEST</text>
<text x="264.9" y="66.7">12</text>
<text x="264.9" y="70.4">26</text>
<text x="46.3" y="73.1">16</text>
<text x="46.3" y="75">17</text>
<text x="46.3" y="76.9">18</text>
<text x="51.6" y="72">PJ.0/TDO/SMCLK</text>
<text x="51.6" y="73.9">PJ.1/TDI/TMCLK</text>
<text x="51.6" y="75.8">PJ.2/TMS/ACLK</text>
<text x="51.6" y="77.7">PJ.3/TCK</text>
<text x="74.5" y="72">P2.1/UCA0RXD</text>
<text x="74.5" y="77.7">TEST/SBWTCK</text>
<text x="74.7" y="73.9">P2.0/UCA0TXD</text>
<text x="79.3" y="75.8">RST/NMI</text>
<text x="89.3" y="73.1">23</text>
<text x="89.3" y="75">22</text>
<text x="89.3" y="76.9">21</text>
<text x="245.6" y="72.3">25</text>
<text x="249.4" y="73.2">GND</text>
<text x="259.3" y="75">GND</text>
<text x="259.3" y="76.9">GND</text>
<text x="264.9" y="74.2">7</text>
<text x="264.9" y="76.1">18</text>
<text x="264.9" y="78">21</text>
<text x="46.3" y="78.7">19</text>
<text x="51.6" y="79.6">P2.5/TB0.0</text>
<text x="72.2" y="79.6">PJ.P2.6/UCA1RXD</text>
<text x="89.3" y="78.7">20</text>
<text x="259.3" y="78.8">GND</text>
<text x="20.8" y="111.9">1</text>
<text x="20.8" y="113.8">2</text>
<text x="44.9" y="110.8">1</text>
<text x="44.9" y="112.7">2</text>
<text x="80" y="110.8">1</text>
<text x="80" y="112.7">2</text>
<text x="273.1" y="110.8">1</text>
<text x="273.1" y="112.7">2</text>
<text x="44.9" y="114.6">3</text>
<text x="80" y="114.6">3</text>
<text x="149.8" y="117.2">1</text>
<text x="149.8" y="119.1">2</text>
<text x="168.1" y="119.8">1</text>
<text x="168.1" y="118">2</text>
<text x="168.1" y="116.1">3</text>
<text x="220.7" y="114.9">1</text>
<text x="220.7" y="116.8">2</text>
<text x="273.1" y="114.6">3</text>
<text x="273.1" y="116.4">4</text>
<text x="273.1" y="118.3">5</text>
<text x="20.8" y="121.7">1</text>
<text x="20.8" y="123.6">2</text>
<text x="45.3" y="123.2">1</text>
<text x="45.3" y="125.1">2</text>
<text x="80" y="122.5">1</text>
<text x="80" y="124.4">2</text>
<text x="273.1" y="120.2">6</text>
<text x="45.3" y="127">3</text>
<text x="45.3" y="128.9">4</text>
<text x="80" y="126.3">3</text>
<text x="45.7" y="136.8">1</text>
<text x="80" y="134.9">1</text>
<text x="80" y="136.8">2</text>
<text x="150.2" y="132.3">1</text>
<text x="150.2" y="134.2">2</text>
<text x="221.4" y="135.7">1</text>
<text x="221.4" y="137.6">2</text>
<text x="45.7" y="138.7">2</text>
<text x="45.7" y="140.6">3</text>
<text x="80" y="138.7">3</text>
<text x="80" y="140.6">4</text>
<text x="80" y="142.5">5</text>
<text x="256.5" y="139.1">1</text>
<text x="256.5" y="141">3</text>
<text x="260.9" y="139.9">COM_1 COM_2</text>
<text x="260.9" y="141.8">NO_1</text>
<text x="268.3" y="141.8">NO_2</text>
<text x="276" y="139.1">2</text>
<text x="276" y="141">4</text>
<text x="46.1" y="148.9">1</text>
<text x="46.1" y="150.8">2</text>
<text x="46.1" y="152.6">3</text>
<text x="46.1" y="154.5">4</text>
<text x="80.4" y="150.4">1</text>
<text x="80.4" y="152.3">2</text>
<text x="46.1" y="156.4">5</text>
<text x="80.4" y="159.1">1</text>
<text x="80.4" y="160.9">2</text>
</g>
</svg>
